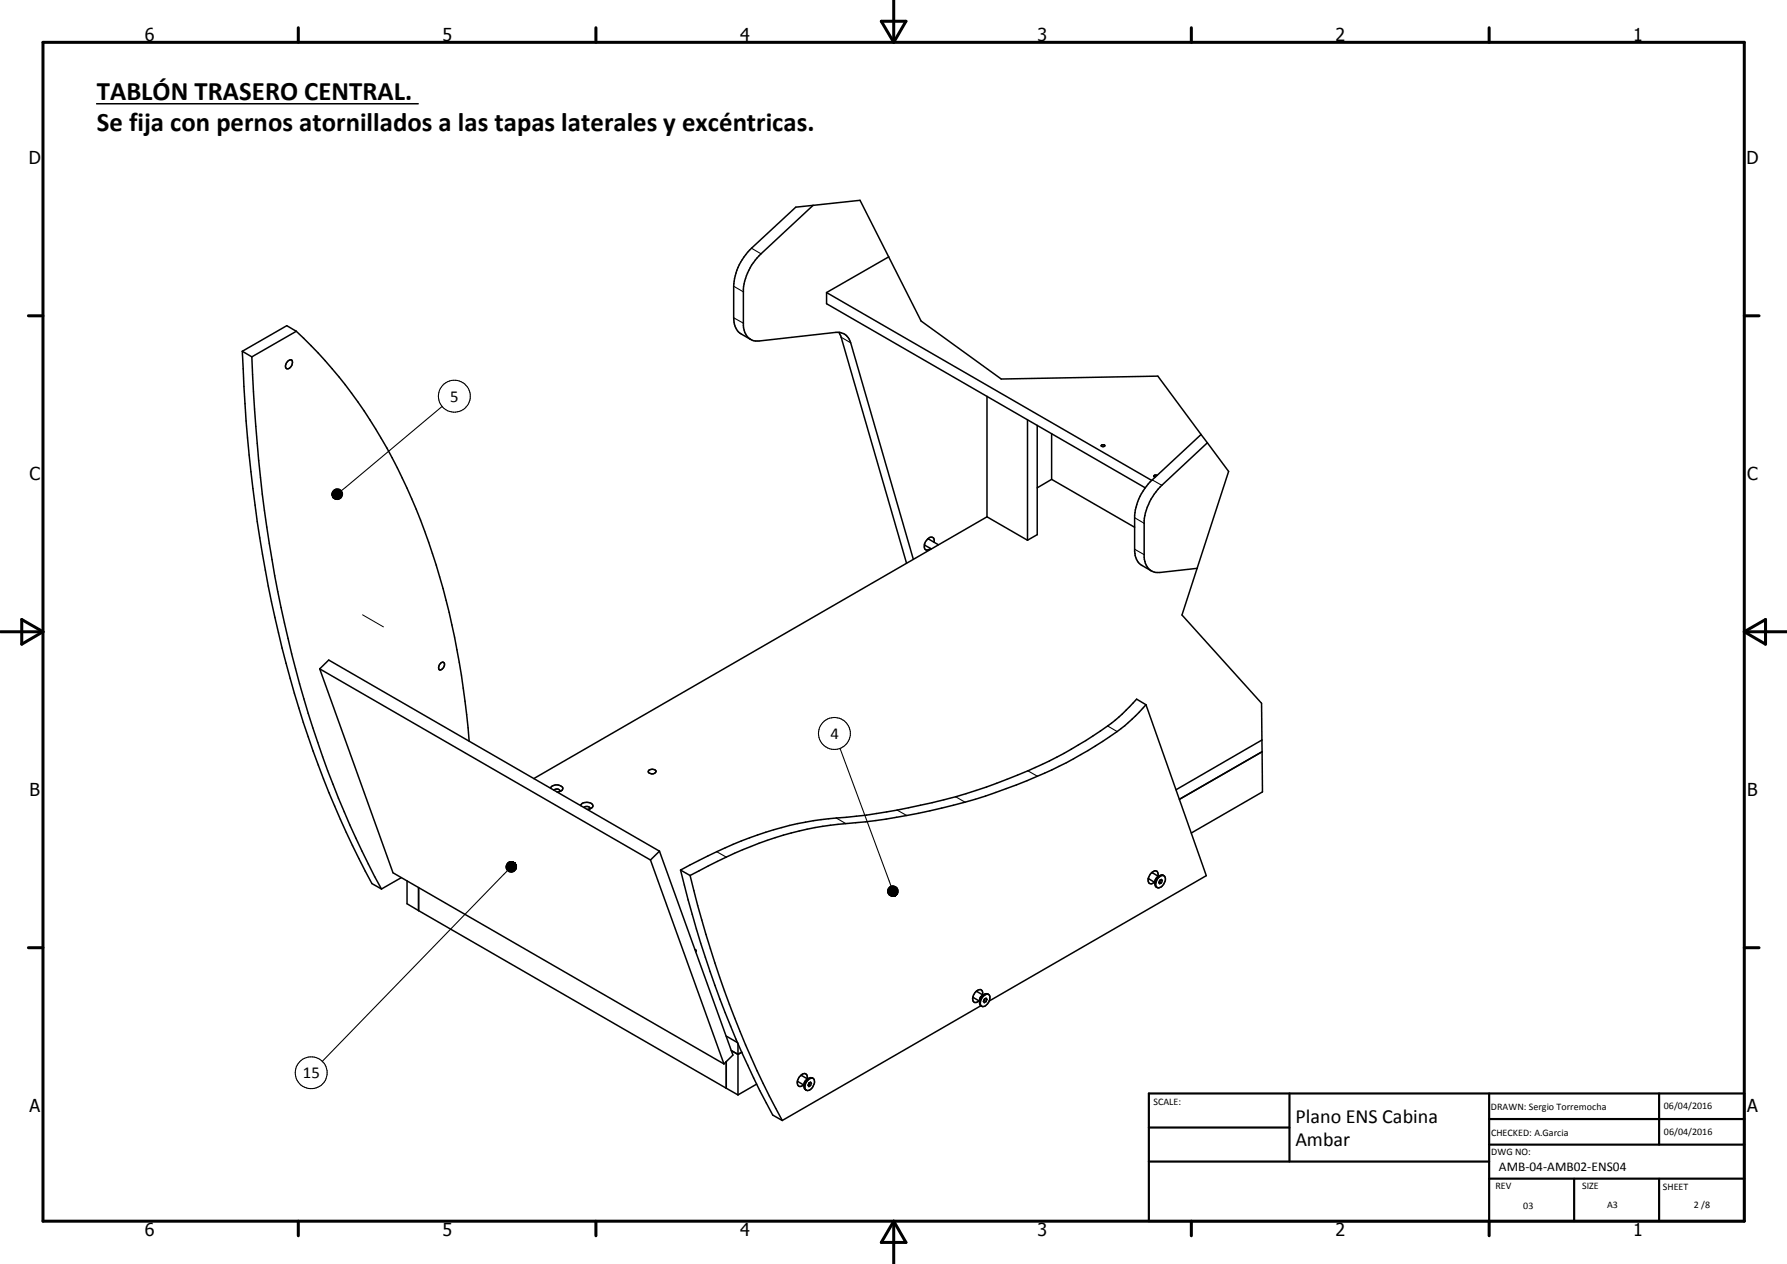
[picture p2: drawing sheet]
<svg xmlns="http://www.w3.org/2000/svg" width="420mm" height="297mm" viewBox="0 0 420 297" stroke-linecap="round" stroke-linejoin="round" font-family="sans-serif">
<path d="M85.2 144.5l5 2.8" fill="none" stroke="#000" stroke-width=".24"/>
<g fill="none" stroke="#000" stroke-width=".35">
<path d="M22.7 24.4h75.6M191.2 48.3l-12.3 11.3a12.9 12.9 0 0 0-4.1 8.4v8.5a3.4 3.4 0 0 0 3.7 3.6l18-2a3.1 3.1 0 0 1 3.5 2.5l14.7 50.8M69.7 77.9l-2.3-1.4-10.4 6M69.7 77.9l-10.5 6M69.7 77.9a119.2 119.2 0 0 1 30.2 46.9 187.3 187.3 0 0 1 10.4 49.4M176.5 79.8l-2.2-1.3a4.1 4.1 0 0 1-1.8-3.8v-7.4a13.2 13.2 0 0 1 4.2-9l10.4-9.6 15.1-1.6 14.4 28.3 18.8 13.7 36.8-.7 10.2 13.7M194.3 68.7l76.5 44.2M194.3 68.7v2.7l75 43.2M197.3 78.1l.5 1.1 15.3 53.1M208.9 60.4l-14.6 8.3M57 82.5l2.2 1.4M57 82.5a319 319 0 0 0 14.3 87.3 229.2 229.2 0 0 0 16.1 37.8l2.3 1.3"/>
<path d="M59.2 83.9a322.7 322.7 0 0 0 13.3 83.7 223.6 223.6 0 0 0 17.2 41.3M67.6 85a.6 .6 0 0 1 .7-.5 .6 .6 0 0 1 .5 .6 1.32 1.32 0 0 1-1.5 1.5l-.2-.7zM232.1 93.1v28.4M241.6 98.6v28.4M243.9 99.9v25.7l-2.3 1.4M247.3 112.6l-3.4 2M247.3 112.6l19.5 11.3M247.3 101.9v10.7M259 104.6l.5-.1 .2 .3-.5 .1-.3-.1zM272.1 111.7a.41 .41 0 0 0-.5-.1 .41 .41 0 0 0-.3 .4l.3 .1M282.4 102.1l1.5 2M282.4 102.1l-11.5 10.7a13 13 0 0 0-4.1 8.3v8.5a3.9 3.9 0 0 0 1.7 3.3l2.2 1.3"/>
<path d="M283.9 104.1l5 6.7-11 33.7 18.7 20.8 .1 8.6M283.9 104.1l-10.7 9.9a13.3 13.3 0 0 0-4.2 8.4v8.5a3.4 3.4 0 0 0 3.7 3.6l8.8-.9M217.4 128l1.6 1M218.1 126.7l2.5 1.3M219.6 127.4a.87 .87 0 0 0-.4-1.2 .87 .87 0 0 0-1.2 .6 1.67 1.67 0 0 0-.2 2.4h.3l.7-.3M232.1 121.5l-106.6 61.5M232.1 121.5l9.5 5.5M75.2 157.2l17.2 47.9 77.8 44.9M75.2 157.2l2.1-2.1 77.8 44.9M75.2 157.2l77.7 44.9M103.7 155.7l.5-.1a1.09 1.09 0 0 1-.6 1.8h-.2a1.03 1.03 0 0 1 .3-1.7zM269.4 165.6l14.2 40.2-51 29.4"/>
<path d="M269.4 165.6l-2.2-1.3a45 45 0 0 1-11.9 9.7 130.3 130.3 0 0 1-46.8 16.8l-4.8 .8-4.7 .5a83.1 83.1 0 0 0-34.7 10.1l-4.3 2.3M269.4 165.6l-1.6 1.8a54.8 54.8 0 0 1-13.7 9.9 135.6 135.6 0 0 1-50.5 15.8 84.7 84.7 0 0 0-37.1 10.4l-4.2 2.2M296.7 173.9v2.8M296.7 173.9l-20.2 11.7M296.7 176.7l.1 9.4-16.7 9.6M296.7 176.7l-19.4 11.1M129.4 185.2a1.73 1.73 0 0 1 2.9 0l-.3 .6-1 .3M130.2 185.7a.79 .79 0 0 1 .8-.3 .79 .79 0 0 1 .6 .6M136.5 189.3a1.76 1.76 0 0 1 2.9 0l-.2 .5-.6 .3M137.3 189.7a.91 .91 0 0 1 1.4 .3l-.1 .1M138.6 190.1l-.5 .1M152.6 181a1.18 1.18 0 0 1 1.7 .3 .99 .99 0 0 1-1 .6 .99 .99 0 0 1-.9-.6z"/>
<path d="M94.3 206.2l-4.6 2.7M95.7 207v5.4l2.7 1.6M98.4 208.6v5.4M98.4 214l72.4 41.7M152.9 202.1l17.3 47.9M155.1 200l17.2 47.9-2.1 2.1M155.1 200l-2.2 2.1M160 204.5l2.3 1.2M160 204.5a251.1 251.1 0 0 0 14.4 42.8M162.3 205.7a236.7 236.7 0 0 0 21.6 57.6M270 206.4l1.6 1M270.8 205.1l1.6 .9"/>
<path d="M271.9 208.4l.2 .2M272.2 205.9a.9 .9 0 0 0-.5-1.3 2.12 2.12 0 0 0-1.5 3h.2a.93 .93 0 0 0 1-.3M272.2 206.4l.7-.5a.81 .81 0 0 1 1 .1 .81 .81 0 0 1 .1 1 1.69 1.69 0 0 1-2 1.5 1.6 1.6 0 0 1 .2-2.1zM272.5 207.3h.2M272.7 207.3l.4 .2M272.7 205.8a1.75 1.75 0 0 0-1.1 2.4l.3 .2M272.8 206.8l-.1 .5M273 206.8l.3 .1M273.3 206.9l-.2-.2-.4 .2-.3 .5 .3 .3 .4-.2M273.3 206.9l-.2 .6M273.7 205.8a1.54 1.54 0 0 0-2 1.2l-.1 .6M163.4 223.1l.2 .2v.4"/>
<path d="M228.8 234.3l1.5 1M229.5 233l1.6 .8M230.6 236.3l-46.7 27M231 233.8a.79 .79 0 0 0-.2-1 .79 .79 0 0 0-1-.1 1.94 1.94 0 0 0-.8 2.8l.5 .1 .7-.4M231.2 234.1l.6-.4 .4-.1a1.11 1.11 0 0 1 .3 1.9l-1 1a.85 .85 0 0 1-1-.3 .85 .85 0 0 1 .1-1.1zM231.4 233.7a1.43 1.43 0 0 0-1.1 1.1v1.1l.5 .6M231.4 235.1l-.1 .1M231.4 235.1l.4 .3M231.6 234.7l-.2 .4M231.7 234.7l.4 .2M232.1 234.9l-.3-.3-.4 .2-.2 .5 .2 .3 .4-.2M232.1 234.9l-.3 .5"/>
<path d="M232.4 233.7a1.67 1.67 0 0 0-2.1 1.8M170.7 243.5l2.7 1.5M170.8 249.5v6.2M170.8 255.7l2.7 1.6M171.9 246.9l1.6 .9 .9-.5M173.5 245.2v12.1M174.4 247.3l4.2 9 3.1 5.7 2.2 1.3M177.9 254.8l-4.4 2.5M187.5 254l1.5 1M188.3 252.7l1.6 .9M189.4 256.1l.2 .1M189.8 253.5a.82 .82 0 0 0-.3-1.1 .82 .82 0 0 0-1.1 .2 1.75 1.75 0 0 0-.5 2.7h.4l.6-.4"/>
<path d="M190.1 254.9h-.1M190.1 254.9l.5 .2M190.2 253.4a1.75 1.75 0 0 0-1.1 2.4l.3 .3M190.3 254.5l-.2 .4M190.4 254.4l.4 .2M190.8 254.6l-.2-.3-.4 .2-.2 .6 .2 .3 .4-.3M190.8 254.6l-.2 .5M191 253.4a2.05 2.05 0 0 0-1.6 2.6M191 253.4a1.33 1.33 0 0 1 .1 2 1.11 1.11 0 0 1-1.7 .6M191 253.3a1.83 1.83 0 0 0-2 1.9"/>
</g>
<g fill="none" stroke="#000" stroke-width=".25">
<path d="M176.7 58.3l2.2 1.3M172.5 74.7l2.3 1.2M172.5 67.3l2.3 1.3M197.8 79.2l2.2 1.4M104 95.5l-23.7 19.8M78.1 116l.2 .9zM78.1 116.2l.2 .7zM78.1 116.5l.2 .4zM78.1 115.7l.2 1.2-.2-.9zM78.2 116.7l.1 .2zM78.3 115.4v1.5l-.2-1.2zM78.3 116.9l.5 .4z"/>
<path d="M78.3 116.9l.7 .4zM78.3 116.9l1 .5zM78.3 116.9l1.2 .4-.2 .1zM78.3 116.9l1.5 .4h-.3zM78.3 116.9l1.7 .2-.2 .2zM78.3 116.9l1.9 .1-.2 .1zM78.3 116.9l2.1-.2-.2 .3zM78.3 116.9l2.2-.4-.1 .2zM78.3 116.9l2.2-.7v.3zM78.3 116.9l2.2-.9v.2zM78.3 116.9l2.2-1.2v.3zM78.3 116.9l2-1.5 .2 .3z"/>
<path d="M78.3 116.9l1.9-1.7 .1 .2zM78.3 116.8h2.1M78.4 115.2l.2-.1-.3 1.8zM78.4 115.2l-.1 1.7v-1.5zM78.6 115.1l.3-.2-.6 2zM78.9 114.9h.3l-.9 2zM79.2 114.9h.2l-1.1 2zM79.4 114.9h.3l-1.4 2zM79.7 114.9l.3 .2-1.7 1.8zM80 115.1l.2 .1-1.9 1.7zM270.9 112.8l2.3 1.2M266.8 129.1l2.2 1.2"/>
<path d="M266.8 121.7l2.2 1.3M197.5 175.9l12 32.3M260.4 170.6l2.3 1.3M196.6 192.2l2.3 1.3M210.9 190.4l2.3 1.2M224.7 187.2l2.2 1.3M241.7 181.1l2.2 1.3M118.9 203.8l2.2-1-2.1 1.2zM119 203.5l2.1-.7-2.2 1zM119 204l2.1-1.2-2 1.5zM119.1 203.2l2-.4-2.1 .7zM119.1 204.3l2-1.5-1.9 1.7z"/>
<path d="M119.2 203l1.9-.2-2 .4zM119.2 204.5l1.9-1.7-1.6 1.9zM119.3 204.6l-43.5 44.8M119.4 202.8l.2-.2 1.5 .2zM119.4 202.8h1.7l-1.9 .2zM119.6 202.6l.2-.1 1.3 .3zM119.8 202.5l1.3 .3zM120.1 202.5l1 .3zM120.3 202.5l.8 .3zM120.6 202.5l.5 .3zM121.1 202.8l-1.4 2.1-.2-.2zM121.1 202.8l-1.2 2.1h-.2z"/>
<path d="M121.1 202.8l-.9 2.2-.3-.1zM121.1 202.8l-.6 2.1-.3 .1zM121.1 202.8l-.4 2.1h-.2zM121.1 202.8l-.2 1.9-.2 .2zM121.1 202.8v1.7l-.2 .2zM121.1 202.8l.2 1.5-.2 .2zM121.1 202.8l.3 1.2-.1 .3zM121.1 202.8l.3 1.2zM121.1 202.8l.3 1zM121.1 202.8l.3 .7zM121.1 202.8l.3 .4zM121.1 202.8l.1 .2z"/>
<path d="M168.5 200.2l2.3 1.2M208.7 209.1l1.6 1.5-1.6-1.2zM208.7 209.4l1.6 1.2-1.6-.9zM208.7 209.7l1.6 .9-1.5-.7zM208.8 209.9l1.5 .7-1.4-.5zM208.8 208.9l1.5 1.7-1.6-1.5zM208.9 210.1l1.4 .5-1.2-.2zM208.9 208.7l1.4 1.9-1.5-1.7zM209.1 210.4l1.2 .2zM209.1 208.4l.3-.1 .9 2.3zM209.1 208.4l1.2 2.2-1.4-1.9zM209.3 210.5l1 .1z"/>
<path d="M209.4 208.3l.2-.1 .7 2.4zM209.6 210.6h.7zM209.6 208.2h.3l.4 2.4zM209.8 210.7l.5-.1zM209.9 208.2h.2l.2 2.4zM210.1 210.7l.2-.1zM210.1 208.2l.3 .1-.1 2.3zM210.3 208.2v2.4M210.3 210.6l.5-.3zM210.3 210.6l.7-.5zM210.4 208.3l.2 .1-.3 2.2zM210.6 208.4l.3 .2-.6 2z"/>
<path d="M210.9 208.6l.1 .2-.7 1.8zM211 208.8l.1 .2-.8 1.6zM211.1 209.8l-.8 .8zM211.1 209v.3l-.8 1.3zM211.1 209.6v.2l-.8 .8zM211.1 209.3v.3l-.8 1z"/>
<circle cx="106.8" cy="93.1" r="3.8"/>
<circle cx="196.2" cy="172.4" r="3.8"/>
<circle cx="73.2" cy="252.1" r="3.7"/>
</g>
<g fill="none" stroke="#000" stroke-width=".71">
<path d="M10.1 9.9h400v277.1h-400zM70.1 6.5v3.4M140.1 6.5v3.4M207.2 5h5.8l-2.9 4.9zM210.1 0v9.9M280.1 6.5v3.4M350.1 6.5v3.4M6.7 74.2h3.4M410.1 74.2h3.5M.1 148.5h10M5.1 145.6l5 2.9-5 2.9zM410.1 148.5h10"/>
<path d="M410.1 148.5l5-2.9v5.8zM6.7 222.7h3.4M410.1 222.7h3.5M70.1 287v3.4M140.1 287v3.4M210.1 287v10M210.1 287l2.9 5h-5.8zM280.1 287v3.4M350.1 287v3.4"/>
</g>
<path d="M270.1 257h140v30h-140zM303.2 257v16M350.1 257v30M390.1 257v12M270.1 265h33.1M270.1 273h80M350.1 277h60M350.1 269h60M350.1 263h60M370.1 277v10M390.1 277v10" fill="none" stroke="#000" stroke-width=".51"/>
<g fill="#000">
<path d="M78.3 116.9l.5 .4zM78.3 116.9l.7 .4zM78.3 116.9l1 .5zM78.3 116.9l1.2 .4-.2 .1zM78.3 116.9l1.5 .4h-.3zM78.3 116.9l1.7 .2-.2 .2zM78.3 116.9l1.9 .1-.2 .1zM78.3 116.9l2.2-.4-.1 .2zM78.3 116.9l2.2-.7v.3zM78.3 116.9l2.2-.9v.2zM78.3 116.9l2.2-1.2v.3zM78.3 116.9l2-1.5 .2 .3z"/>
<path d="M78.3 116.9l1.9-1.7 .1 .2zM80 115.1l.2 .1-1.9 1.7zM79.7 114.9l.3 .2-1.7 1.8zM79.4 114.9h.3l-1.4 2zM79.2 114.9h.2l-1.1 2zM78.9 114.9h.3l-.9 2zM78.6 115.1l.3-.2-.6 2zM78.4 115.2l.2-.1-.3 1.8zM78.4 115.2l-.1 1.7v-1.5zM78.3 115.4v1.5l-.2-1.2zM78.1 115.7l.2 1.2-.2-.9zM78.1 116l.2 .9z"/>
<path d="M78.1 116.2l.2 .7zM78.1 116.5l.2 .4zM78.2 116.7l.1 .2zM120.6 202.5l.5 .3zM120.3 202.5l.8 .3zM120.1 202.5l1 .3zM119.8 202.5l1.3 .3zM119.6 202.6l.2-.1 1.3 .3zM119.4 202.8l.2-.2 1.5 .2zM119.4 202.8h1.7l-1.9 .2zM119.2 203l1.9-.2-2 .4zM119.1 203.2l2-.4-2.1 .7z"/>
<path d="M119 203.5l2.1-.7-2.2 1zM118.9 203.8l2.2-1-2.1 1.2zM119 204l2.1-1.2-2 1.5zM119.1 204.3l2-1.5-1.9 1.7zM119.2 204.5l1.9-1.7-1.6 1.9zM121.1 202.8l-1.4 2.1-.2-.2zM121.1 202.8l-1.2 2.1h-.2zM121.1 202.8l-.9 2.2-.3-.1zM121.1 202.8l-.6 2.1-.3 .1zM121.1 202.8l-.4 2.1h-.2zM121.1 202.8v1.7l-.2 .2zM121.1 202.8l.2 1.5-.2 .2z"/>
<path d="M121.1 202.8l.3 1.2-.1 .3zM121.1 202.8l.3 1.2zM121.1 202.8l.3 1zM121.1 202.8l.3 .7zM121.1 202.8l.3 .4zM121.1 202.8l.1 .2zM210.3 210.6l.5-.3zM210.3 210.6l.7-.5zM211.1 209.8l-.8 .8zM211.1 209.6v.2l-.8 .8zM211.1 209.3v.3l-.8 1zM211.1 209v.3l-.8 1.3z"/>
<path d="M211 208.8l.1 .2-.8 1.6zM210.9 208.6l.1 .2-.7 1.8zM210.6 208.4l.3 .2-.6 2zM209.9 208.2h.2l.2 2.4zM209.6 208.2h.3l.4 2.4zM209.4 208.3l.2-.1 .7 2.4zM209.1 208.4l.3-.1 .9 2.3zM209.1 208.4l1.2 2.2-1.4-1.9zM208.9 208.7l1.4 1.9-1.5-1.7zM208.8 208.9l1.5 1.7-1.6-1.5zM208.7 209.1l1.6 1.5-1.6-1.2zM208.7 209.4l1.6 1.2-1.6-.9z"/>
<path d="M208.7 209.7l1.6 .9-1.5-.7zM208.8 209.9l1.5 .7-1.4-.5zM208.9 210.1l1.4 .5-1.2-.2zM209.1 210.4l1.2 .2zM209.3 210.5l1 .1zM209.6 210.6h.7zM209.8 210.7l.5-.1zM210.1 210.7l.2-.1z"/>
</g>
<path d="M120.9 202.8v2.1" fill="none" stroke="#000" stroke-width=".34"/>
<path d="M210.5 208.3v2.3" fill="none" stroke="#000" stroke-width=".3"/>
<g font-size="6.3">
<text x="22.8" y="23.5">TABLÓN TRASERO CENTRAL.</text>
<text x="22.8" y="30.7">Se fija con pernos atornillados a las tapas laterales y excéntricas.</text>
</g>
<g font-size="4.7">
<text x="304.6" y="263.9">Plano ENS Cabina</text>
<text x="304.6" y="269.3">Ambar</text>
</g>
<g font-size="4.2">
<text x="34" y="9.6">6</text>
<text x="104" y="9.6">5</text>
<text x="174" y="9.6">4</text>
<text x="244" y="9.6">3</text>
<text x="314" y="9.6">2</text>
<text x="384" y="9.6">1</text>
<text x="6.8" y="38.7">D</text>
<text x="410.6" y="38.7">D</text>
<text x="7" y="112.9">C</text>
<text x="410.8" y="112.9">C</text>
<text x="7" y="187.1">B</text>
<text x="410.8" y="187.1">B</text>
<text x="7" y="261.4">A</text>
<text x="410.8" y="261.4">A</text>
<text x="34" y="290.4">6</text>
<text x="104" y="290.4">5</text>
<text x="174" y="290.4">4</text>
<text x="244" y="290.4">3</text>
<text x="314" y="290.4">2</text>
<text x="384" y="290.4">1</text>
</g>
<g font-size="3.9">
<text x="105.9" y="94.4">5</text>
<text x="195.2" y="173.7">4</text>
<text x="71.2" y="253.4">15</text>
</g>
<text font-size="3.1" x="352.4" y="275.2">AMB-04-AMB02-ENS04</text>
<g font-size="2.4">
<text x="271.2" y="259.7">SCALE:</text>
<text x="350.6" y="260.8">DRAWN: Sergio Torremocha</text>
<text x="391.2" y="260.6">06/04/2016</text>
<text x="350.6" y="267">CHECKED: A.Garcia</text>
<text x="391.2" y="266.7">06/04/2016</text>
<text x="350.6" y="271.4">DWG NO:</text>
<text x="351.6" y="279.3">REV</text>
<text x="372" y="279.4">SIZE</text>
<text x="391" y="279.6">SHEET</text>
<text x="358.1" y="284.1">03</text>
<text x="377.9" y="283.8">A3</text>
<text x="398.3" y="283.8">2 /8</text>
</g>
</svg>
